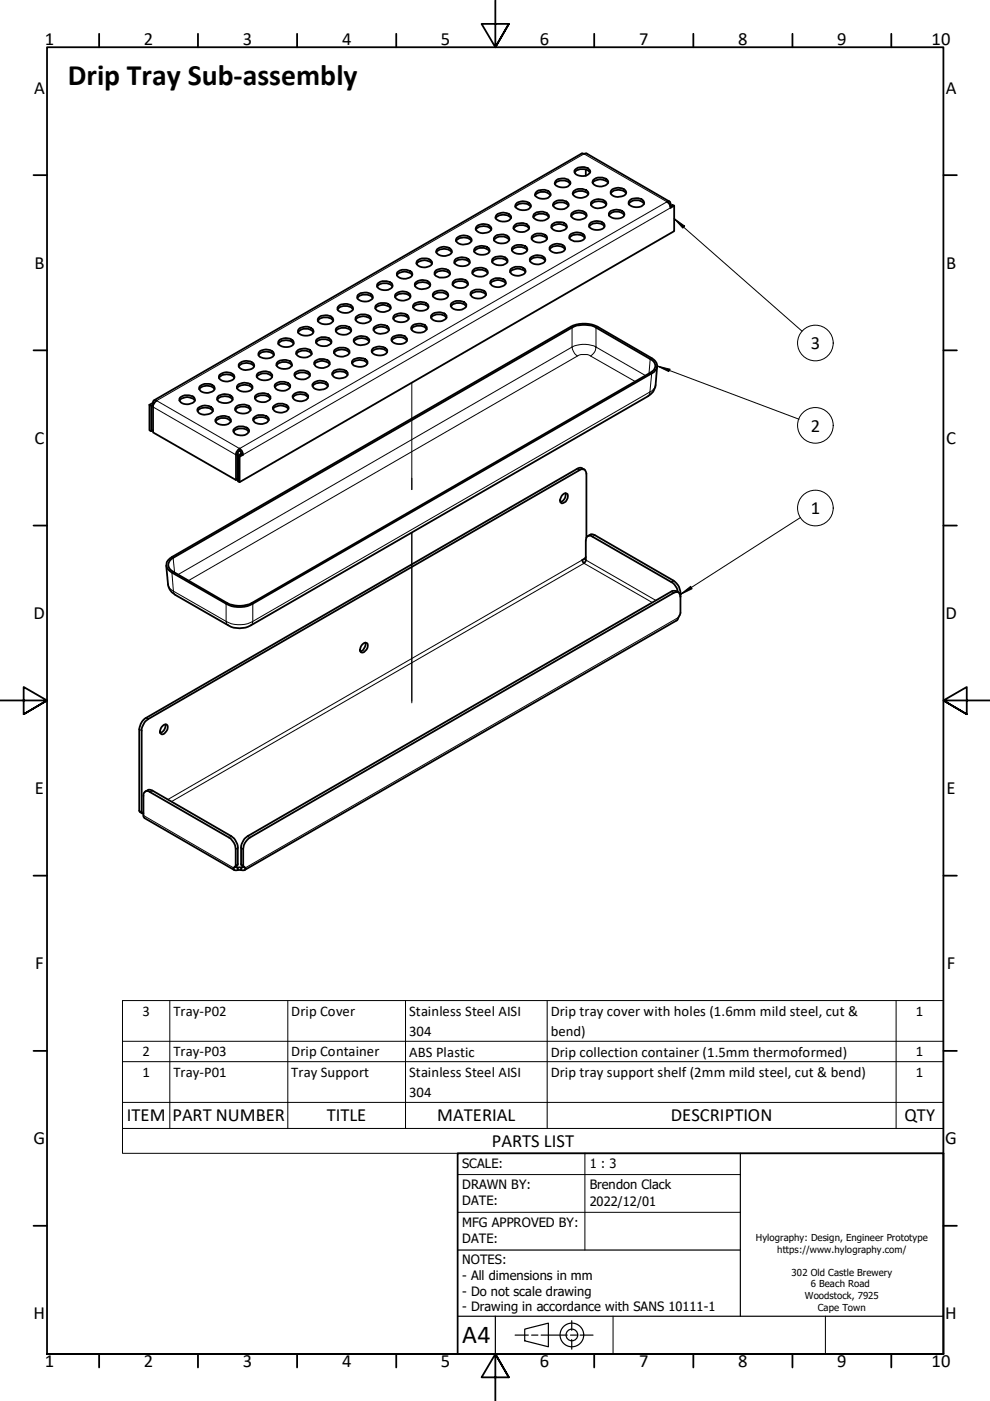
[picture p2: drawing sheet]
<svg xmlns="http://www.w3.org/2000/svg" width="210mm" height="297mm" viewBox="0 0 210 297" stroke-linecap="round" stroke-linejoin="round" font-family="sans-serif">
<!-- layer: Tweak Trail (Hylo) -->
<path d="M87.3 69.6v.4M87.3 81.1v22.7M87.3 112.9v36.1" fill="none" stroke="#000" stroke-width=".21"/>
<!-- layer: Visible (Hylo) -->
<g fill="none" stroke="#000" stroke-width=".38">
<path d="M117.7 39a2.04 2.04 0 0 1 3-.2l.2 .2M117.8 38.4a2.22 2.22 0 0 1 3.1 .1 1.31 1.31 0 0 1-1.8 1.2h-.4a.98 .98 0 0 1-1-1zM121.9 36.6a2.23 2.23 0 0 1 3.2 0M122 35.9a2.32 2.32 0 0 1 3.1 .2 1.31 1.31 0 0 1-1.8 1.2 1.25 1.25 0 0 1-1.5-1.1zM124.2 35.9v1.4M125.7 38.8a2.1 2.1 0 0 1 3.2 0M125.8 38.1a2.32 2.32 0 0 1 3.1 .2 1.19 1.19 0 0 1-1.3 1.2h-.5a1.23 1.23 0 0 1-1.4-1.1zM84.1 58.3a2.1 2.1 0 0 1 3.3 0M84.3 57.7a2.32 2.32 0 0 1 3.1 .2 .83 .83 0 0 1-.9 1.1 1.85 1.85 0 0 1-2.4-.8zM88.1 59.9a2.16 2.16 0 0 1 3.1 .2 1.04 1.04 0 0 1-1.3 1.2 1.55 1.55 0 0 1-2-.9zM88.3 55.9a2.1 2.1 0 0 1 3.3 0M88.5 55.3a2.32 2.32 0 0 1 3.1 .2 .83 .83 0 0 1-.9 1.1 1.96 1.96 0 0 1-2.4-.8z"/>
<path d="M92.1 58.2a2.1 2.1 0 0 1 3.3 0M92.3 57.5a2.16 2.16 0 0 1 3.1 .2 1.04 1.04 0 0 1-1.4 1.2 1.75 1.75 0 0 1-1.9-.9zM92.5 53.5a2.1 2.1 0 0 1 3.3 0M92.6 52.9a2.16 2.16 0 0 1 3.2 .2 .83 .83 0 0 1-.9 1.1 1.96 1.96 0 0 1-2.4-.8zM96.3 59.5a2.11 2.11 0 0 1 2.9 .4 1.09 1.09 0 0 1-1.3 1.2l-.9-.1a1.09 1.09 0 0 1-1.1-1zM96.3 55.7a2.1 2.1 0 0 1 3.3 0M96.7 54.8a2.31 2.31 0 0 1 2.9 .5 1.04 1.04 0 0 1-1.4 1.1h-.9a1.09 1.09 0 0 1-1-1zM96.7 51.1a2.1 2.1 0 0 1 3.2 0M96.8 50.5a2.16 2.16 0 0 1 3.1 .2 1.11 1.11 0 0 1-1.3 1.1 1.69 1.69 0 0 1-2-.8zM100.1 57.9a2.23 2.23 0 0 1 3.3 0M100.3 57.3a2.23 2.23 0 0 1 3.1 .2 1.1 1.1 0 0 1-1.4 1.2l-.8-.1a1.09 1.09 0 0 1-1.1-1.1zM100.5 53.3a2.1 2.1 0 0 1 3.3 0"/>
<path d="M100.6 52.7a2.16 2.16 0 0 1 3.2 .2 1.04 1.04 0 0 1-1.4 1.1h-.9a1.09 1.09 0 0 1-1-1.1zM100.9 48.7a2.1 2.1 0 0 1 3.2 0M101 48.1a2.16 2.16 0 0 1 3.1 .1 1.11 1.11 0 0 1-1.3 1.2 1.69 1.69 0 0 1-2-.8zM104.1 59.5a2.57 2.57 0 0 1 3-.1 .84 .84 0 0 1 0 .9 .84 .84 0 0 1-.8 .5 1.58 1.58 0 0 1-2.4-1.1zM104.3 55.5a2.23 2.23 0 0 1 3.3 0M104.5 54.8a2.32 2.32 0 0 1 3.1 .2 1.1 1.1 0 0 1-1.4 1.2h-.9a.87 .87 0 0 1-.8-.4 .87 .87 0 0 1 0-1zM104.7 50.9a2.1 2.1 0 0 1 3.2 0M105.1 50a2.11 2.11 0 0 1 2.8 .5 1.09 1.09 0 0 1-1.3 1.1l-.9-.1a1.09 1.09 0 0 1-1-1zM105.1 46.3a2.1 2.1 0 0 1 3.2 0M105.5 45.4a2.31 2.31 0 0 1 2.8 .4 1.11 1.11 0 0 1-1.3 1.2l-1.3-.2a.73 .73 0 0 1-.7-.6 .73 .73 0 0 1 .5-.8zM108.1 57.7a2.1 2.1 0 0 1 3.3 0M108.3 57.1a2.57 2.57 0 0 1 3-.1 .84 .84 0 0 1 0 .9 .84 .84 0 0 1-.8 .4 1.58 1.58 0 0 1-2.4-1z"/>
<path d="M108.5 53.1a2.23 2.23 0 0 1 3.3 0M108.6 52.4a2.32 2.32 0 0 1 3.2 .2 1.1 1.1 0 0 1-1.4 1.2h-.4a1.1 1.1 0 0 1-1.4-1.4zM108.9 48.4a2.23 2.23 0 0 1 3.2 0M109 47.9a2.23 2.23 0 0 1 3.1 .1 1.1 1.1 0 0 1-1.3 1.2l-1.3-.2a.71 .71 0 0 1-.5-1.1zM109.3 43.9a2.1 2.1 0 0 1 3.2 0M109.4 43.2a2.16 2.16 0 0 1 3.1 .2 1.11 1.11 0 0 1-1.3 1.2l-1.3-.2a.71 .71 0 0 1-.5-1.2zM112.3 55.3a2.1 2.1 0 0 1 3.3 0M112.5 54.7a2.16 2.16 0 0 1 3.1 .1 .83 .83 0 0 1-.9 1.1 1.85 1.85 0 0 1-2.4-.7zM112.7 50.7a2.1 2.1 0 0 1 3.3 0M112.8 50a2.32 2.32 0 0 1 3.2 .2 .83 .83 0 0 1-.9 1.1 1.85 1.85 0 0 1-2.4-.8zM113.1 46a2.23 2.23 0 0 1 3.2 0M113.2 45.4a2.04 2.04 0 0 1 3.2 .4 1.75 1.75 0 0 1-2.3 .9l-.4-.1a.75 .75 0 0 1-.5-1.2z"/>
<path d="M113.5 41.5a2.1 2.1 0 0 1 3.2 0M113.9 40.6a1.97 1.97 0 0 1 2.9 .7 1.98 1.98 0 0 1-3 .5 .64 .64 0 0 1-.4-.7 .64 .64 0 0 1 .5-.5zM116.5 52.9a2.1 2.1 0 0 1 3.3 0M116.6 52.2a2.16 2.16 0 0 1 3.2 .2 1.04 1.04 0 0 1-1.4 1.2 1.55 1.55 0 0 1-1.9-.8zM116.9 48.2a2.1 2.1 0 0 1 3.2 0M117 47.6a2.57 2.57 0 0 1 3-.1 .84 .84 0 0 1 .1 1 .84 .84 0 0 1-.8 .4 1.85 1.85 0 0 1-2.4-.8zM117.3 43.6a2.23 2.23 0 0 1 3.2 0M117.4 43a2.32 2.32 0 0 1 3.1 .2 1.31 1.31 0 0 1-1.8 1.2 1.23 1.23 0 0 1-1.4-1.2zM120.7 50.5a2.1 2.1 0 0 1 3.3 0M121.1 49.6a2.31 2.31 0 0 1 2.9 .4 1.04 1.04 0 0 1-1.4 1.2 1.75 1.75 0 0 1-1.9-.9v-.2zM121.1 45.8a2.1 2.1 0 0 1 3.2 0M121.2 45.2a2.16 2.16 0 0 1 3.1 .2 .83 .83 0 0 1-.9 1.1 1.85 1.85 0 0 1-2.3-.8z"/>
<path d="M121.5 41.2a2.23 2.23 0 0 1 3.2 0M121.6 40.6a2.32 2.32 0 0 1 3.1 .2 1.19 1.19 0 0 1-1.3 1.2h-.5a1.23 1.23 0 0 1-1.4-1.2zM124.9 48.1a2.1 2.1 0 0 1 3.2 0M125 47.4a2.16 2.16 0 0 1 3.1 .2 1.04 1.04 0 0 1-1.3 1.2l-.9-.1a1.09 1.09 0 0 1-1-1zM125.3 43.4a2.1 2.1 0 0 1 3.2 0M125.4 42.8a2.16 2.16 0 0 1 3.1 .2 1.04 1.04 0 0 1-1.3 1.1 1.55 1.55 0 0 1-1.9-.8zM129.1 45.6a2.1 2.1 0 0 1 3.2 0M129.5 44.8a2.31 2.31 0 0 1 2.8 .4 1.04 1.04 0 0 1-1.3 1.1h-.9a1.09 1.09 0 0 1-1-1zM129.5 41a2.1 2.1 0 0 1 3.2 0M129.9 40.1a2.31 2.31 0 0 1 2.8 .5 1.04 1.04 0 0 1-1.3 1.1 1.55 1.55 0 0 1-1.9-.8v-.3zM133.3 43.2a2.1 2.1 0 0 1 3.2 0M133.4 42.6a2.16 2.16 0 0 1 3.1 .2 1.09 1.09 0 0 1-1.3 1.1h-.9a1.09 1.09 0 0 1-1-1.1z"/>
<path d="M141.9 42.7l-17.5-10.1-1-.1-90.8 52.4M142.2 43.6v-.4a.46 .46 0 0 0-.5-.5l-.3 .1 .5 .4 .3 .9 .7-.5-.3-.2-.5 .3M142.9 43.6v5.4l-92.1 53.2M46.5 79.5a2.16 2.16 0 0 1 3.2 .2 .83 .83 0 0 1-.9 1.1 1.85 1.85 0 0 1-2.4-.8zM50.6 77.7a2.1 2.1 0 0 1 3.2 0M50.7 77.1a2.16 2.16 0 0 1 3.1 .2 1.04 1.04 0 0 1-1.3 1.1 1.55 1.55 0 0 1-1.9-.8zM54.4 79.9a2.17 2.17 0 0 1 3.3 0M54.8 79a2.21 2.21 0 0 1 2.9 .5 1.13 1.13 0 0 1-1.4 1.1h-.9a.86 .86 0 0 1-.9-.6 .86 .86 0 0 1 .3-1zM54.8 75.3a2.1 2.1 0 0 1 3.2 0M55.2 74.4a2.31 2.31 0 0 1 2.8 .5 1.04 1.04 0 0 1-1.3 1.1l-.9-.1a.98 .98 0 0 1-1-1zM58.6 77.5a2.17 2.17 0 0 1 3.3 0M59 76.6a2.11 2.11 0 0 1 2.8 .5 1.09 1.09 0 0 1-1.3 1.1h-.9a.86 .86 0 0 1-.9-.6 .86 .86 0 0 1 .3-1z"/>
<path d="M59 72.9a2.1 2.1 0 0 1 3.2 0M59.1 72.2a2.16 2.16 0 0 1 3.1 .2 1.04 1.04 0 0 1-1.3 1.2l-.9-.1a1.09 1.09 0 0 1-1-1zM62.5 79.7a2.23 2.23 0 0 1 3.2 0M62.5 79a2.41 2.41 0 0 1 3.2 .2 1.19 1.19 0 0 1-1.3 1.2h-.5a1.1 1.1 0 0 1-1.4-1.4zM62.8 75a2.3 2.3 0 0 1 3.3 0M62.9 74.5a2.23 2.23 0 0 1 3.1 .1 1.1 1.1 0 0 1-1.3 1.2l-.9-.1a.89 .89 0 0 1-.9-1.2zM63.2 70.5a2.1 2.1 0 0 1 3.2 0M63.6 69.6a2.11 2.11 0 0 1 2.8 .4 1.04 1.04 0 0 1-1.3 1.2l-.9-.1a1.09 1.09 0 0 1-1-1zM66.7 77.3a2.1 2.1 0 0 1 3.2 0M66.7 76.6a2.41 2.41 0 0 1 3.2 .2 .94 .94 0 0 1-.9 1.1 1.58 1.58 0 0 1-2.4-1zM67 72.6a2.23 2.23 0 0 1 3.2 0M67.1 72a2.32 2.32 0 0 1 3.1 .2 1.1 1.1 0 0 1-1.3 1.2h-.4a1.1 1.1 0 0 1-1.4-1.4z"/>
<path d="M67.4 68.1a2.13 2.13 0 0 1 3.1-.3l.1 .3M67.5 67.4a2.16 2.16 0 0 1 3.1 .2 1.09 1.09 0 0 1-1.3 1.2l-.9-.1a1.09 1.09 0 0 1-1-1zM70.5 79.5a2.1 2.1 0 0 1 3.2 0M70.8 78.6a2.42 2.42 0 0 1 2.9 .4 1.11 1.11 0 0 1-1.3 1.2 1.45 1.45 0 0 1-2-1.1zM70.8 74.9a2.17 2.17 0 0 1 3.3 0M70.9 74.2a2.41 2.41 0 0 1 3.2 .2 .94 .94 0 0 1-.9 1.1 1.58 1.58 0 0 1-2.4-1zM71.2 70.2a2.23 2.23 0 0 1 3.2 0M71.3 69.6a2.32 2.32 0 0 1 3.1 .2 1.1 1.1 0 0 1-1.3 1.2h-.5a1.1 1.1 0 0 1-1.3-1.4zM71.6 65.6a2.23 2.23 0 0 1 3.2 0M71.9 64.8a2.2 2.2 0 0 1 2.9 .3 1.1 1.1 0 0 1-1.3 1.2h-.9a1.09 1.09 0 0 1-1-1.1zM74.7 77.1a2.1 2.1 0 0 1 3.2 0M74.7 76.4a2.24 2.24 0 0 1 3.2 .2 1.11 1.11 0 0 1-1.3 1.2l-.9-.1a.9 .9 0 0 1-1-1.3z"/>
<path d="M75 72.4a2.17 2.17 0 0 1 3.3 0M75.1 71.8a2.24 2.24 0 0 1 3.2 .2 1.13 1.13 0 0 1-1.4 1.1 1.42 1.42 0 0 1-1.9-1zM75.4 67.8a2.1 2.1 0 0 1 3.2 0M75.5 67.2a2.32 2.32 0 0 1 3.1 .2 .83 .83 0 0 1-.9 1 1.85 1.85 0 0 1-2.3-.7zM75.8 63.2a2.23 2.23 0 0 1 3.2 0M75.9 62.5a2.32 2.32 0 0 1 3.1 .2 1.1 1.1 0 0 1-1.3 1.2h-.9a.87 .87 0 0 1-.9-.4 .87 .87 0 0 1 0-1zM78.9 74.7a2.1 2.1 0 0 1 3.2 0M79.2 73.8a2.42 2.42 0 0 1 2.9 .4 1.11 1.11 0 0 1-1.3 1.2l-.9-.1a.86 .86 0 0 1-1-.5 .86 .86 0 0 1 .3-1zM79.2 70a2.17 2.17 0 0 1 3.3 0M79.3 69.4a2.16 2.16 0 0 1 3.1 .2 1.04 1.04 0 0 1-1.3 1.1 1.42 1.42 0 0 1-1.9-1.1zM79.6 65.4a2.1 2.1 0 0 1 3.2 0M79.7 64.8a2.57 2.57 0 0 1 3-.1 .84 .84 0 0 1 0 .9 .84 .84 0 0 1-.8 .4 1.85 1.85 0 0 1-2.3-.7z"/>
<path d="M79.9 60.8a2.23 2.23 0 0 1 3.3 0M80.1 60.1a2.32 2.32 0 0 1 3.1 .2 1.1 1.1 0 0 1-1.3 1.2h-.5a1.1 1.1 0 0 1-1.3-1.4zM83.1 72.2a2.1 2.1 0 0 1 3.2 0M83.1 71.6a2.24 2.24 0 0 1 3.2 .2 1.11 1.11 0 0 1-1.3 1.1h-1a.89 .89 0 0 1-.9-1.3zM83.4 67.6a2.17 2.17 0 0 1 3.3 0M83.5 67a2.16 2.16 0 0 1 3.1 .2 1.04 1.04 0 0 1-1.3 1.1l-.9-.1a.89 .89 0 0 1-.9-1.2zM83.8 63a2.1 2.1 0 0 1 3.2 0M83.9 62.3a2.16 2.16 0 0 1 3.1 .2 .83 .83 0 0 1-.9 1.1 1.85 1.85 0 0 1-2.3-.7zM87.2 69.8a2.04 2.04 0 0 1 3.1-.2l.2 .2M87.3 69.2a2.24 2.24 0 0 1 3.2 .2 1.33 1.33 0 0 1-1.9 1.1h-.4a.89 .89 0 0 1-.9-1.3zM87.6 65.2a2.1 2.1 0 0 1 3.2 0M87.9 64.3a2.31 2.31 0 0 1 2.9 .5 1.04 1.04 0 0 1-1.3 1.1l-.9-.1a.86 .86 0 0 1-.9-.5 .86 .86 0 0 1 .2-1z"/>
<path d="M87.9 60.6a2.1 2.1 0 0 1 3.3 0M91.4 67.4a2.3 2.3 0 0 1 3.3 0M91.8 66.5a2.31 2.31 0 0 1 2.9 .4 1.19 1.19 0 0 1-1.4 1.2h-.9a.86 .86 0 0 1-.9-.6 .86 .86 0 0 1 .3-1zM91.8 62.8a2.1 2.1 0 0 1 3.2 0M91.9 62.2a2.16 2.16 0 0 1 3.1 .1 1.04 1.04 0 0 1-1.3 1.2l-.9-.1a1.09 1.09 0 0 1-1-1zM95.6 64.9a2.3 2.3 0 0 1 3.3 0M95.7 64.3a2.41 2.41 0 0 1 3.2 .2 1.2 1.2 0 0 1-1.4 1.2h-.5a1.1 1.1 0 0 1-1.3-1.4zM95.9 60.4a2.13 2.13 0 0 1 3.2-.3l.1 .3M99.8 62.5a2.3 2.3 0 0 1 3.3 0M99.9 61.9a2.57 2.57 0 0 1 3-.1 .73 .73 0 0 1-.4 1.2 1.97 1.97 0 0 1-2.7-.6zM103.9 60.1a2.17 2.17 0 0 1 3.4 0M139.3 77.7l-.4 4.4-.5 1-1 .9-84.2 48.6a4.9 4.9 0 0 1-4.8 0l-11.2-6.4-.8-.6-.7-1.3-.5-4.4"/>
<path d="M31.7 85.8v5.4l.4 .2M32.1 86v5.4l.3-.2M32.4 85.4v-.3a.54 .54 0 0 1 .8-.2l-.8 1.1v5.7l17.6 10.1M32.5 85.8l-.4 .2-.4-.2M32.6 85.5l-.2-.1-.7 .4M38 84.9a2.17 2.17 0 0 1 3.3 0M38.2 84.3a2.57 2.57 0 0 1 2.9 0 .84 .84 0 0 1 .1 .9 .84 .84 0 0 1-.8 .4 1.58 1.58 0 0 1-2.4-1zM41.9 87.2a2.1 2.1 0 0 1 3.2 0M42 86.5a2.24 2.24 0 0 1 3.1 .2 1.11 1.11 0 0 1-1.3 1.2 1.45 1.45 0 0 1-2-1.1zM42.2 82.5a2.1 2.1 0 0 1 3.3 0M42.4 81.9a2.57 2.57 0 0 1 2.9-.1 .84 .84 0 0 1 .1 1 .84 .84 0 0 1-.8 .4 1.58 1.58 0 0 1-2.4-1zM45.7 89.4a2.1 2.1 0 0 1 3.3 0"/>
<path d="M46 88.5a2.21 2.21 0 0 1 3 .4 1.31 1.31 0 0 1-1.8 1.2 1.26 1.26 0 0 1-1.5-1.1zM46 84.8a2.17 2.17 0 0 1 3.3 0M46.4 83.9a2.42 2.42 0 0 1 2.9 .4 1.11 1.11 0 0 1-1.3 1.2l-.9-.1a.86 .86 0 0 1-.9-.5 .86 .86 0 0 1 .2-1zM46.4 80.1a2.1 2.1 0 0 1 3.3 0M49.5 91.6a2.23 2.23 0 0 1 3.3 0M49.7 90.9a2.32 2.32 0 0 1 3.1 .2 1.31 1.31 0 0 1-1.8 1.2 1.25 1.25 0 0 1-1.5-1.1zM49.9 87a2.04 2.04 0 0 1 3.1-.3l.1 .3M50.2 86.1a2.21 2.21 0 0 1 2.9 .4 1.31 1.31 0 0 1-1.7 1.2 1.26 1.26 0 0 1-1.6-1.1zM50.2 82.3a2.17 2.17 0 0 1 3.3 0M50.4 81.7a2.24 2.24 0 0 1 3.1 .2 1.13 1.13 0 0 1-1.4 1.1h-.9a.89 .89 0 0 1-.8-1.3zM50.4 96.6l.7-.4 .4 .2-.7 .4zM50.8 95.1l.4 .5 .3 .8"/>
<path d="M50.8 95.6l-.4 .4v6l.4 .2v-5.4M50.8 95.1l-.8 1v5.7l.4-.2M50.8 95.6l.3 .2v.4M50.8 95.1v.5M53.7 89.1a2.23 2.23 0 0 1 3.3 0M53.8 88.5a2.32 2.32 0 0 1 3.2 .2 1.19 1.19 0 0 1-1.4 1.2h-.4a1.25 1.25 0 0 1-1.5-1.1zM54.1 84.5a2.23 2.23 0 0 1 3.2 0M54.2 83.9a2.41 2.41 0 0 1 3.1 .2 1.19 1.19 0 0 1-1.3 1.2l-.9-.1a.93 .93 0 0 1-.9-1.3zM57.9 86.7a2.1 2.1 0 0 1 3.3 0M58 86.1a2.32 2.32 0 0 1 3.2 .2 1.19 1.19 0 0 1-1.4 1.2h-.4a1.25 1.25 0 0 1-1.6-1.2zM58.3 82.1a2.23 2.23 0 0 1 3.2 0M58.4 81.5a2.41 2.41 0 0 1 3.1 .1 1.19 1.19 0 0 1-1.3 1.3h-.5a1.1 1.1 0 0 1-1.3-1.4z"/>
<path d="M62.1 84.3a2.1 2.1 0 0 1 3.2 0M62.4 83.5a2.31 2.31 0 0 1 2.9 .4 1.19 1.19 0 0 1-1.3 1.2h-.4a1.25 1.25 0 0 1-1.6-1.2zM66.3 81.9a2.1 2.1 0 0 1 3.2 0M66.4 81.3a2.16 2.16 0 0 1 3.1 .2 1.11 1.11 0 0 1-1.3 1.1 1.45 1.45 0 0 1-2-1.1zM123.9 99.6a1.09 1.09 0 0 0-1.5-.2l-91.7 53-.9 1.1-.3 1.1v17.3l.2 .3 .5 .3M35.6 118.8l.8-.7 84.6-48.8a6.5 6.5 0 0 1 5.7 0l11.5 6.6a1.71 1.71 0 0 1 1.1 1.7 1.71 1.71 0 0 1-1.1 1.6l-84.6 48.8a6 6 0 0 1-5.7 0l-11.5-6.6a1.68 1.68 0 0 1-.8-2.6zM36.3 118.5l85-49a5.9 5.9 0 0 1 5.1 0l11.5 6.6a1.52 1.52 0 0 1 1 1.5 1.52 1.52 0 0 1-1 1.4l-84.6 48.9a6 6 0 0 1-5.1 0l-11.5-6.7a1.51 1.51 0 0 1-1-1.2 1.51 1.51 0 0 1 .6-1.5zM119.1 105.1a.8 .8 0 0 1 1.2-.3 1.58 1.58 0 0 1-1.2 1.9 1.05 1.05 0 0 1 0-1.6zM119.9 104.6v.6a1.47 1.47 0 0 1-1.1 1.2M124.2 118.1l-.8 .6 .4 .7 .4-.5v-4.4a.84 .84 0 0 1 .4-.9 .84 .84 0 0 1 1 .2l17.1 9.8 .8 1.1 .3 .8M124.3 114v-13.9a.82 .82 0 0 0-.6-.6 .82 .82 0 0 0-.8 .2l-91.5 52.7-.6 .6-.8 1.5v17.8l.2 .2h.2M124.7 113.7a1.06 1.06 0 0 1 1.4-.2l16.7 9.6 .6 .6 .6 .7 .3 1.2v4.4l-.7 1.5-91.7 53"/>
<path d="M76.7 136.8a.66 .66 0 0 1 .6-.6 .66 .66 0 0 1 .7 .5 1.5 1.5 0 0 1-1.3 1.7 .98 .98 0 0 1 0-1.6zM77.5 136.3l-.2 .9a1.13 1.13 0 0 1-.9 .9M143.8 125.6l-.7-.3-.7 .1-89.9 51.9-.6 .5-.8 1.6v4l.6 .4M144.3 126.5l-.1-.3a.82 .82 0 0 0-.6-.7 .82 .82 0 0 0-.8 .2l-89.8 51.9-1.1 1.2-.3 1.2v3.5l.4 .5M34.5 153.8a.57 .57 0 0 1 .6-.2 .57 .57 0 0 1 .5 .4 1.61 1.61 0 0 1-1.3 1.7 .98 .98 0 0 1 0-1.6zM35.1 153.6l-.2 .9-.4 .6-.5 .3M30.8 167.8a1.16 1.16 0 0 1 1.5-.2l16.7 9.7 .7 .5 .7 1.6v4l-.6 .4M49.5 184l.5-.5v-3.5l-.3-1.2-.8-1-17.1-9.9a.83 .83 0 0 0-1-.1 .83 .83 0 0 0-.4 .9v4.5l.3 .3 19 11M49.5 184a.52 .52 0 0 0 .3 .6 .52 .52 0 0 0 .6-.1M50 183.7v.2h.4M50.1 183.6l-.6 .4M50.4 183.9v.6"/>
<path d="M50.4 184.5h.7M50.4 183.9h.7M51.1 183.9v.6M51.4 183.6l.6 .4M51.5 183.7v.2h-.4M52 184a.52 .52 0 0 1-.3 .6 .52 .52 0 0 1-.6-.1"/>
</g>
<!-- layer: Visible Narrow (Hylo) -->
<g fill="none" stroke="#000" stroke-width=".21">
<path d="M142.2 43.2l-.3 .2M142.2 44.1l-90.7 52.3M121.3 73.6a5.9 5.9 0 0 1 5.1 0l-.4 1.1-.8 .8a3.1 3.1 0 0 0-2.8 0l-.7-.8zM121.3 69.5v4.1l-83.6 48.2M122.4 75.5l-82.5 47.6M125.2 75.5l9.5 5.4M126.4 69.5v4.1M126.4 73.6l10.4 6M137.9 76.1l-.3 3.1M138.2 79.2l-.4 3.9-84.2 48.6v-3.7M32.4 86.3l17.6 10.1 .4-.2M33.2 84.9l90.6-52.3 17.6 10.2-90.6 52.3z"/>
<path d="M122.4 99.4l.5 .3M139 81.6l-.1 .4a2.01 2.01 0 0 1-1.1 1.1l-.4 .9M36.7 118.3l.3 3.1M123.4 118.7l-87.8 50.8M124.2 118.7l14.9 8.6M126.1 113.5l-.5 .3M35.6 123.9l.1 .3a2.01 2.01 0 0 0 1.1 1.1l.4 .9M36.4 121.4l.4 3.9 11.1 6.4v-3.7M48.4 132.6l-.3-.2-.2-.7a6 6 0 0 0 5.7 0l-.4 .9M138.3 127.7l-14.5-8.3-87.5 50.6M142.4 125.4l.4 .3M142.8 123.1l-.4 .3"/>
<path d="M143.8 130.9l-91.8 53.1M144.3 125.6l-.3 .1M29.5 154.6l.5 .3M31 152.2l.4 .2M29.5 171.9l.5 .2M30.4 172.9l19.1 11.1M32.3 167.6l-.5 .3M49 177.3l-.4 .3M50.4 179.8l-.4 .2M51.1 179.8l.5 .2M52.5 177.3l.5 .3M50 183.7l.4 .2"/>
<path d="M50.4 183.2l-.4 .3M51.1 183.2l.5 .3M51.5 183.7l-.4 .2"/>
</g>
<!-- layer: Symbol (Hylo) -->
<g fill="none" stroke="#000" stroke-width=".21">
<path d="M142.9 46.3l2.3 1.6-.4 .5zM142.9 46.3l27.2 23.9M139.3 77.6l2.7 .7-.2 .5zM139.3 77.6l30.1 11.3M169.7 109.7l-25.4 16.3M144.3 126l2.1-1.7 .3 .5zM36 212.1v27.2M61 212.1v27.2M86 212.1v27.2M116 212.1v27.2M190 212.1v27.2M26 233.7h174v-21.6h-174v27.2"/>
<path d="M26 239.3v5.2h174v-5.2M26 220.8h174M26 225.1h174M200 233.7v5.6h-174"/>
<circle cx="172.9" cy="72.7" r="3.8"/>
<circle cx="172.9" cy="90.2" r="3.8"/>
<circle cx="172.9" cy="107.7" r="3.8"/>
</g>
<!-- layer: Border (Hylo) -->
<g fill="none" stroke="#000" stroke-width=".38">
<path d="M21 7.2v2.8M42 7.2v2.8M63 7.2v2.8M84 7.2v2.8M105 0v10l-2.9-4.9h5.8l-2.9 4.9 2.9-4.9M126 7.2v2.8M147 7.2v2.8M168 7.2v2.8M189 7.2v2.8M7.1 37.1h2.9M200 37.1h2.9M7.1 74.3h2.9"/>
<path d="M200 74.3h2.9M7.1 111.4h2.9M200 111.4h2.9M0 148.5h10l-5-2.8v5.7l5-2.9-5 2.9M210 148.5h-10l5-2.8v5.7l-5-2.9 5 2.9M7.1 185.7h2.9M200 185.7h2.9M7.1 222.8h2.9M200 222.8h2.9M7.1 259.9h2.9M200 259.9h2.9M10 287.1v-277.1h190v277.1h-190h190"/>
<path d="M21 287.1v2.8M42 287.1v2.8M63 287.1v2.8M84 287.1v2.8M107.9 292l-2.9-4.9 2.9 4.9h-5.8l2.9-4.9v9.9M126 287.1v2.8M147 287.1v2.8M168 287.1v2.8M189 287.1v2.8"/>
</g>
<!-- layer: Title (Hylo) -->
<g fill="none" stroke="#000" stroke-width=".25">
<path d="M157 244.5v34.6M97 265h60M97 279.1h103M105 279.1v8M109.2 283.1h2.8M111.3 281.8l5-1.3v5l-5-1.2zM112.7 283.1h1.3M114.7 283.1h5.6M121 283.1h1.3M121.2 280v2.1M121.2 284v2.1M123 283.1h2.7"/>
<circle cx="121.3" cy="283" r="2.51"/>
<circle cx="121.3" cy="283" r="1.24"/>
</g>
<path d="M97 257h60M97 249h60M124 244.5v20.5M130 279.1v8M175 279.1v8" fill="none" stroke="#000" stroke-width=".21"/>
<path d="M97 244.5h103v42.6h-103z" fill="none" stroke="#000" stroke-width=".38"/>
<!-- layer: Symbol (Hylo) -->
<g fill="#000">
<path d="M142.9 46.3l2.3 1.6-.4 .5z" fill-rule="evenodd"/>
<path d="M139.3 77.6l2.7 .7-.2 .5z" fill-rule="evenodd"/>
<path d="M144.3 126l2.1-1.7 .3 .5z" fill-rule="evenodd"/>
</g>
<text font-size="6.3" x="14.4" y="18">Drip Tray Sub-assembly</text>
<text font-size="5.5" x="98" y="284.8">A4</text>
<g font-size="3.9">
<text x="9.5" y="9.6">1</text>
<text x="30.5" y="9.6">2</text>
<text x="51.5" y="9.6">3</text>
<text x="72.5" y="9.6">4</text>
<text x="93.5" y="9.6">5</text>
<text x="114.5" y="9.6">6</text>
<text x="135.5" y="9.6">7</text>
<text x="156.5" y="9.6">8</text>
<text x="177.5" y="9.6">9</text>
<text x="197.5" y="9.6">10</text>
<text x="7.2" y="19.9">A</text>
<text x="200.5" y="19.9">A</text>
<text x="7.3" y="56.9">B</text>
<text x="200.6" y="56.9">B</text>
<text x="171.9" y="74">3</text>
<text x="7.3" y="94.1">C</text>
<text x="171.9" y="91.5">2</text>
<text x="200.6" y="94.1">C</text>
<text x="171.9" y="109">1</text>
<text x="7.1" y="131.2">D</text>
<text x="200.5" y="131.2">D</text>
<text x="7.4" y="168.3">E</text>
<text x="200.7" y="168.3">E</text>
<text x="7.4" y="205.5">F</text>
<text x="200.7" y="205.5">F</text>
<text x="26.9" y="237.7">ITEM</text>
<text x="36.6" y="237.7">PART NUMBER</text>
<text x="69.3" y="237.7">TITLE</text>
<text x="92.7" y="237.7">MATERIAL</text>
<text x="142.2" y="237.7">DESCRIPTION</text>
<text x="191.8" y="237.7">QTY</text>
<text x="7.1" y="242.6">G</text>
<text x="104.3" y="243.1">PARTS LIST</text>
<text x="200.4" y="242.6">G</text>
<text x="7.1" y="279.7">H</text>
<text x="200.4" y="279.7">H</text>
<text x="9.5" y="289.9">1</text>
<text x="30.5" y="289.9">2</text>
<text x="51.5" y="289.9">3</text>
<text x="72.5" y="289.9">4</text>
<text x="93.5" y="289.9">5</text>
<text x="114.5" y="289.9">6</text>
<text x="135.5" y="289.9">7</text>
<text x="156.5" y="289.9">8</text>
<text x="177.5" y="289.9">9</text>
<text x="197.5" y="289.9">10</text>
</g>
<g font-size="3.1">
<text x="30.2" y="215.3">3</text>
<text x="36.8" y="215.3">Tray-P02</text>
<text x="61.7" y="215.3">Drip Cover</text>
<text x="86.7" y="215.4">Stainless Steel AISI</text>
<text x="116.8" y="215.4">Drip tray cover with holes (1.6mm mild steel, cut &amp;</text>
<text x="194.2" y="215.3">1</text>
<text x="86.7" y="219.7">304</text>
<text x="116.8" y="219.7">bend)</text>
<text x="30.2" y="224">2</text>
<text x="36.8" y="224">Tray-P03</text>
<text x="61.7" y="224">Drip Container</text>
<text x="86.7" y="224">ABS Plastic</text>
<text x="116.8" y="224">Drip collection container (1.5mm thermoformed)</text>
<text x="194.2" y="224">1</text>
<text x="30.2" y="228.3">1</text>
<text x="36.8" y="228.3">Tray-P01</text>
<text x="61.7" y="228.3">Tray Support</text>
<text x="86.7" y="228.3">Stainless Steel AISI</text>
<text x="86.7" y="232.6">304</text>
<text x="116.8" y="228.3">Drip tray support shelf (2mm mild steel, cut &amp; bend)</text>
<text x="194.2" y="228.3">1</text>
</g>
<g font-size="2.7">
<text x="98" y="247.6">SCALE:</text>
<text x="125" y="247.6">1 : 3</text>
<text x="98" y="252">DRAWN BY:</text>
<text x="98" y="255.5">DATE:</text>
<text x="125" y="252.1">Brendon Clack</text>
<text x="125" y="255.6">2022/12/01</text>
<text x="98" y="263.5">DATE:</text>
<text x="98" y="260.1">MFG APPROVED BY:</text>
<text x="98" y="268.1">NOTES:</text>
<text x="98" y="271.4">- All dimensions in mm</text>
<text x="98" y="274.7">- Do not scale drawing</text>
<text x="98" y="278">- Drawing in accordance with SANS 10111-1</text>
</g>
<g font-size="2">
<text x="160.3" y="263.1">Hylography: Design, Engineer Prototype</text>
<text x="164.8" y="265.6">https://www.hylography.com/</text>
<text x="167.8" y="270.5">302 Old Castle Brewery</text>
<text x="170.6" y="275.4">Woodstock, 7925</text>
<text x="171.9" y="273">6 Beach Road</text>
<text x="173.4" y="277.9">Cape Town</text>
</g>
</svg>
